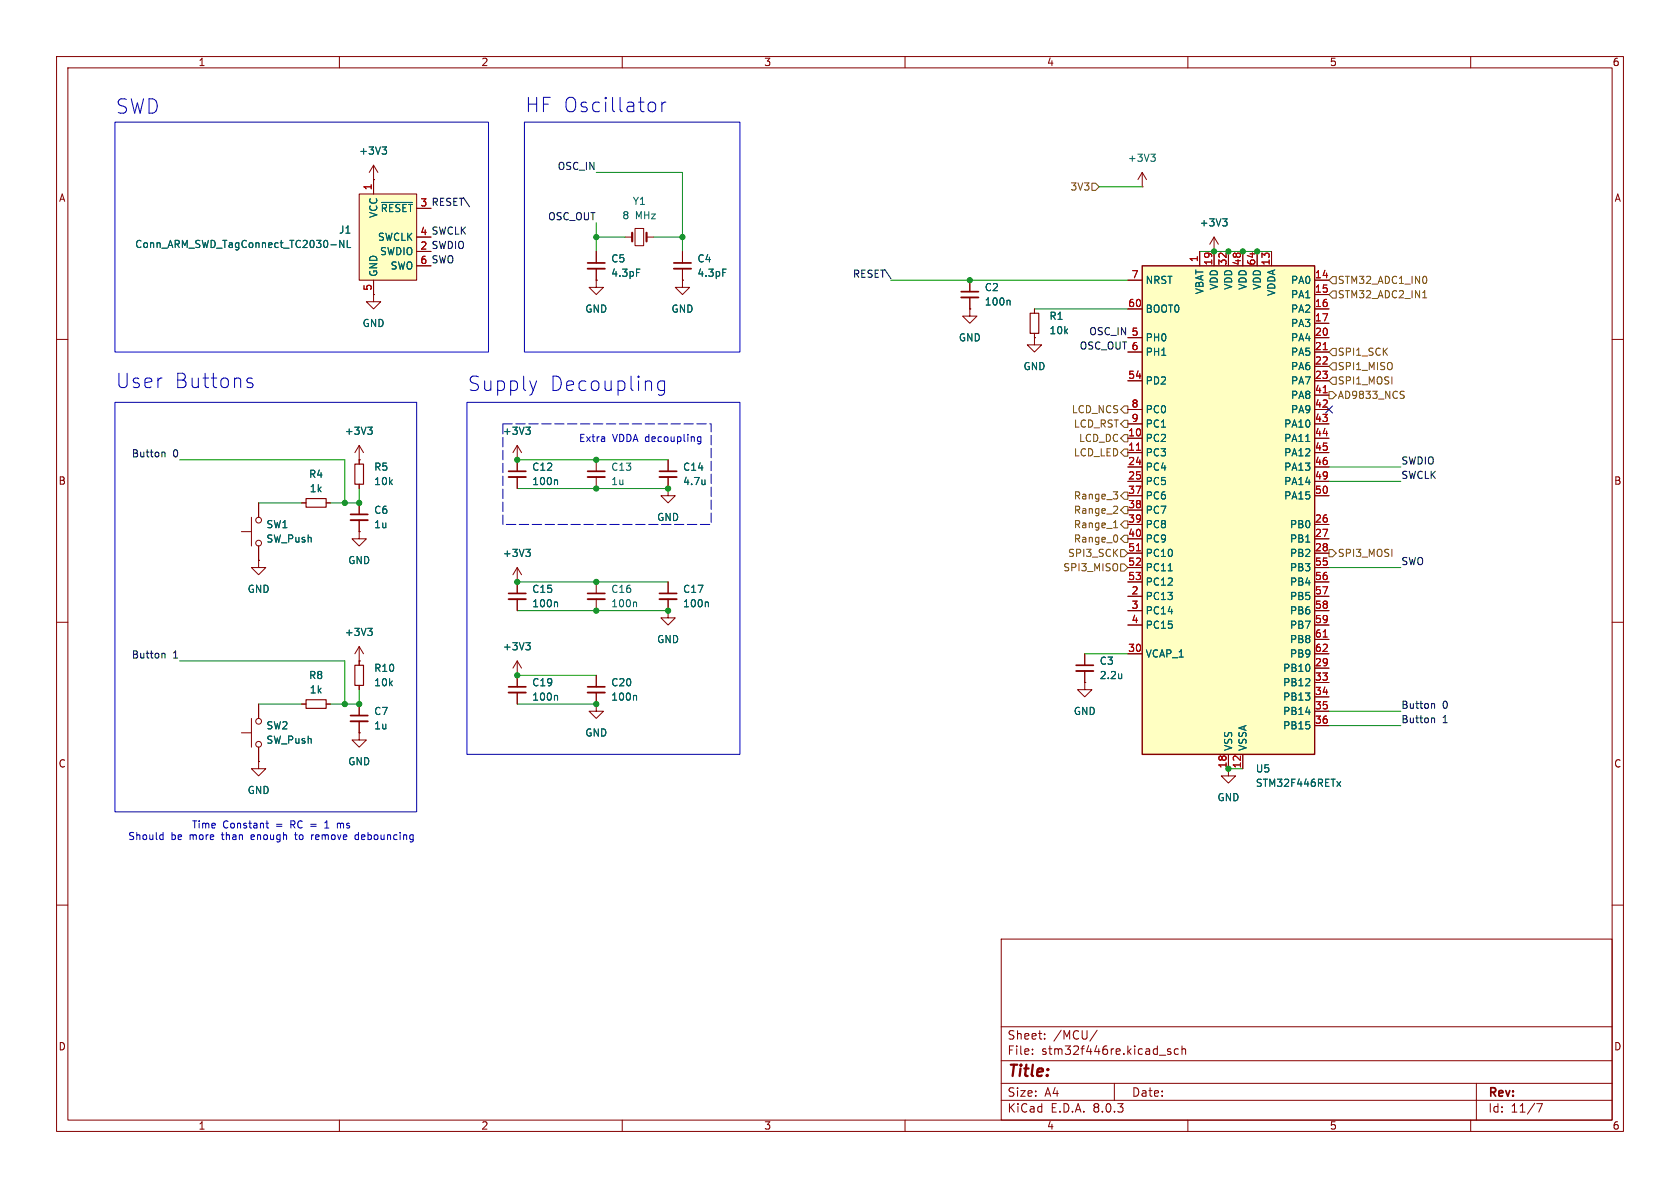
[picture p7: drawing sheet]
<svg xmlns="http://www.w3.org/2000/svg" width="297mm" height="210mm" viewBox="0 0 297 210" stroke-linecap="round" stroke-linejoin="round" font-family="sans-serif">
<g fill="none" stroke="#840000" stroke-width=".18">
<path d="M10 10h277v190h-277zM12 12h273v186h-273zM60 10v2M110 10v2M160 10v2M210 10v2M260 10v2M10 60h2M110.5 41.9h1.3M112.3 40.4h1.5v3h-1.5zM114.3 41.9h1.3M120.6 49.5v1.3h1.3l-1.3 1.3-1.2-1.3h1.2"/>
<path d="M120.6 49.5h.1M120.6 44.5v2M120.6 47.5v2M182.9 59.7v1.3h1.2l-1.2 1.2-1.3-1.2h1.3M182.9 59.7h.1M214.6 44.5h.1M214.6 41.9l-.7 1.3M214.6 41.9v2.6M214.6 41.9l.8 1.3M285 60h2M45.7 99.1v1.2h1.3l-1.3 1.3-1.3-1.3h1.3M45.7 99.1h.1"/>
<path d="M10 110h2M91.4 102.9h.1M91.4 100.3l-.7 1.3M91.4 100.3v2.6M91.4 100.3l.8 1.3M191.8 115.6v2M191.8 118.6v2.1M285 110h2M191.8 120.7v1.2h1.2l-1.2 1.3-1.3-1.3h1.3M191.8 120.7h.1M217.2 135.9v1.3h1.2l-1.2 1.2-1.3-1.2h1.3M10 160h2"/>
<path d="M285 160h2M177 166h108v32h-108zM60 198v2M110 198v2M160 198v2M177 194.5h108M177 191.5h108M177 187.5h108M177 181.5h108M182.5 186.3v.1M182.5 185.5v.1M184.7 183.6v.1"/>
<path d="M184.7 182.8v.1M194 182.1l-1.3 2M197 191.5v3M207 185.5l-.4-.1-.2 .2 .1 .2 .5 .2v.3h-.6M208.3 185.5l-.4-.1-.3 .3v.4l.1 .2h.6M209 185.5l.2-.1 .3 .1 .1 .9M209 184.9v1.5M210 198v2M260 198v2M261 191.5v6.5M271.7 195.1h1l-.7 1.5"/>
</g>
<path d="M216.1 38.7h.8l-.4 .5M216.7 39.2l.2 .2v.3l-.2 .2M127.8 47.6h.6M93 97.1h.7l-.4 .5M93.5 97.6l.2 .2v.3l-.2 .3M198.3 119.1v.9M198.3 119.8l-.1 .1" fill="none" stroke="#006464" stroke-width=".18"/>
<path d="M119.1 47.5h3.1M190.2 118.6h3.1" fill="none" stroke="#840000" stroke-width=".33"/>
<path d="M119.1 46.5h3.1M190.2 117.6h3.1" fill="none" stroke="#840000" stroke-width=".3"/>
<path d="M111.8 41.1v1.6M114.3 41.1v1.6" fill="none" stroke="#840000" stroke-width=".38"/>
<path d="M201.9 47h30.5v86.4h-30.5z" fill="#ffffc2"/>
<path d="M201.9 47h30.5v86.4h-30.5z" fill="none" stroke="#840000" stroke-width=".25"/>
<g fill="none" stroke="#840000" stroke-width=".18">
<path d="M66 31.8h.1M66 29.2l-.7 1.3M66 29.2v2.6M66 29.2l.8 1.3M201.9 33h.1M201.9 30.5l-.7 1.3M201.9 30.5v2.5M201.9 30.5l.8 1.3M66 52.1v1.2h1.3l-1.3 1.3-1.2-1.3h1.2M66 52.1h.1M171.4 54.6v1.3h1.3l-1.3 1.3-1.2-1.3h1.2M171.4 54.6h.1"/>
<path d="M199.4 49.5h2.5M199.4 54.6h2.5M199.4 59.7h2.5M212.1 44.5v2.5M214.6 44.5v2.5M217.2 44.5v2.5M219.7 44.5v2.5M222.2 44.5v2.5M224.8 44.5v2.5M232.4 49.5h2.5M232.4 52.1h2.5M232.4 54.6h2.5"/>
<path d="M232.4 57.2h2.5M232.4 59.7h2.5M63.5 78.7l-.8 1.3M63.5 78.7v2.6M63.5 78.7l.8 1.3M199.4 77.5h2.5M199.4 62.2h2.5M199.4 67.3h2.5M199.4 72.4h2.5M199.4 74.9h2.5M232.4 77.5h2.5M232.4 62.2h2.5"/>
<path d="M232.4 64.8h2.5M232.4 67.3h2.5M232.4 69.9h2.5M232.4 72.4h2.5M232.4 74.9h2.5M42.7 94h1.7M44.4 91.4v5.1M45.7 88.9v2.5M45.7 96.5v2.6M53.3 88.9h.8M57.7 88.9h.7M63.5 94v1.3h1.3l-1.3 1.2-1.3-1.2h1.3"/>
<path d="M63.5 94h.1M63.5 81.3h.1M199.4 80h2.5M199.4 82.6h2.5M199.4 85.1h2.5M199.4 92.7h2.5M199.4 95.3h2.5M199.4 97.8h2.5M199.4 87.6h2.5M199.4 90.2h2.5M232.4 80h2.5M232.4 82.6h2.5"/>
<path d="M232.4 85.1h2.5M232.4 92.7h2.5M232.4 95.3h2.5M232.4 97.8h2.5M232.4 87.6h2.5M63.5 116.8h.1M63.5 114.3v3.3M63.5 114.3l-.8 1.3M63.5 114.3l.8 1.3M91.4 102.9v2M91.4 105.9v2.1M105.4 119.4v2"/>
<path d="M118.1 108v1.2h1.3l-1.3 1.3-1.3-1.3h1.3M118.1 108h.1M199.4 105.4h2.5M199.4 108h2.5M199.4 115.6h2.5M199.4 110.5h2.5M199.4 100.3h2.5M199.4 102.9h2.5M232.4 105.4h2.5M232.4 118.1h2.5M232.4 108h2.5M232.4 115.6h2.5"/>
<path d="M232.4 110.5h2.5M232.4 100.3h2.5M232.4 102.9h2.5M232.4 113h2.5M63.5 121.2v.7M105.4 122.4v2.1M217.2 133.4v2.5M219.7 133.4v2.5M232.4 120.7h2.5M232.4 123.2h2.5M232.4 125.7h2.5M232.4 128.3h2.5"/>
<circle cx="45.7" cy="96" r=".51"/>
<circle cx="45.7" cy="91.9" r=".51"/>
</g>
<path d="M200.9 79.6h.7M233.9 61.8h.7M233.9 69.4h.7M200.9 97.4h.7M233.9 112.6h.7" fill="none" stroke="#a90000" stroke-width=".18"/>
<g fill="none" stroke="#006464" stroke-width=".18">
<path d="M67.6 26h.7l-.4 .5M68.1 26.5l.2 .2v.3l-.2 .2M203.4 27.2h.8l-.4 .5M204 27.7l.2 .3v.3l-.2 .2M65 75.5h.8l-.4 .5M65.6 76l.2 .2v.3l-.2 .3M230.8 78h.8M65 111.1h.8l-.4 .5M65.6 111.6l.2 .2v.3l-.2 .2M98.4 106.4l.2 .2v.7M206.5 100.9h.8M112.4 122.9l.1 .2v.7"/>
<path d="M236.3 138.2l.7 .8M237 138.2l-.7 .8"/>
</g>
<path d="M54.1 88.1h3.6v1.6h-3.6zM62.7 117.6h1.6v3.6h-1.6z" fill="none" stroke="#840000" stroke-width=".2"/>
<path d="M89.9 105.9h3.1M103.9 122.4h3" fill="none" stroke="#840000" stroke-width=".33"/>
<path d="M89.9 104.9h3.1M103.9 121.4h3" fill="none" stroke="#840000" stroke-width=".3"/>
<path d="M63.5 34.3h10.2v15.2h-10.2z" fill="#ffffc2"/>
<g fill="none" stroke="#840000" stroke-width=".18">
<path d="M63.5 34.3h10.2v15.2h-10.2zM66 31.8h.1M66 31.8v2.5M73.7 36.8h2.5M66 52.1h.1M66 49.5v2.6M73.7 47h2.5M105.4 49.5v1.3h1.3l-1.3 1.3-1.3-1.3h1.3M105.4 49.5h.1M105.4 44.5v2M105.4 47.5v2M120.6 49.5h.1"/>
<path d="M120.6 44.5v2M120.6 47.5v2M171.4 54.6h.1M171.4 49.5v2.1M171.4 52.6v2M182.9 59.7h.1M182.9 54.6v.8M182.9 58.9v.8M199.4 49.5h2.5M199.4 54.6h2.5M199.4 59.7h2.5M212.1 44.5v2.5"/>
<path d="M214.6 44.5h.1M214.6 44.5v2.5M217.2 44.5v2.5M219.7 44.5v2.5M222.2 44.5v2.5M224.8 44.5v2.5M232.4 49.5h2.5M232.4 52.1h2.5M232.4 54.6h2.5M232.4 57.2h2.5M232.4 59.7h2.5M91.4 78.7l-.7 1.3"/>
<path d="M91.4 78.7v4.6M91.4 78.7l.8 1.3M199.4 77.5h2.5M199.4 62.2h2.5M199.4 67.3h2.5M199.4 72.4h2.5M199.4 74.9h2.5M232.4 77.5h2.5M232.4 62.2h2.5M232.4 64.8h2.5M232.4 67.3h2.5M232.4 69.9h2.5"/>
<path d="M232.4 72.4h2.5M232.4 74.9h2.5M45.7 99.1h.1M45.7 88.9v2.5M45.7 96.5v2.6M53.3 88.9h.8M57.7 88.9h.7M63.5 94h.1M63.5 81.3h.1M63.5 81.3v.7M63.5 85.6v.8M63.5 88.9v2"/>
<path d="M63.5 91.9v2.1M91.4 81.3h.1M91.4 84.3v2.1M105.4 81.3v2M105.4 84.3v2.1M118.1 86.4v1.2h1.3l-1.3 1.3-1.3-1.3h1.3M118.1 86.4h.1M118.1 81.3v2M118.1 84.3v2.1M199.4 80h2.5M199.4 82.6h2.5M199.4 85.1h2.5"/>
<path d="M199.4 92.7h2.5M199.4 95.3h2.5M199.4 97.8h2.5M199.4 87.6h2.5M199.4 90.2h2.5M232.4 80h2.5M232.4 82.6h2.5M232.4 85.1h2.5M232.4 92.7h2.5M232.4 95.3h2.5M232.4 97.8h2.5M232.4 87.6h2.5"/>
<path d="M63.5 116.8h.1M63.5 116.8v.8M91.4 119.4h.1M91.4 102.9h.1M91.4 102.9v2M91.4 105.9v2.1M91.4 116.8v4.6M91.4 116.8l-.7 1.3M91.4 116.8l.8 1.3M105.4 102.9v2M105.4 105.9v2.1M105.4 119.4v2"/>
<path d="M118.1 108h.1M118.1 102.9v2M118.1 105.9v2.1M191.8 115.6v2M191.8 118.6v2.1M199.4 105.4h2.5M199.4 108h2.5M199.4 115.6h2.5M199.4 110.5h2.5M199.4 100.3h2.5M199.4 102.9h2.5M232.4 105.4h2.5"/>
<path d="M232.4 118.1h2.5M232.4 108h2.5M232.4 115.6h2.5M232.4 110.5h2.5M232.4 100.3h2.5M232.4 102.9h2.5M232.4 113h2.5M42.7 129.5h1.7M44.4 127v5.1M45.7 134.6v1.3h1.3l-1.3 1.3-1.3-1.3h1.3M45.7 134.6h.1M45.7 124.5v2.5"/>
<path d="M45.7 132.1v2.5M53.3 124.5h.8M57.7 124.5h.7M63.5 129.5v1.3h1.3l-1.3 1.3-1.3-1.3h1.3M63.5 129.5h.1M63.5 121.2v.7M63.5 124.5v2M63.5 127.5v2M91.4 122.4v2.1M105.4 124.5v1.2h1.3l-1.3 1.3-1.3-1.3h1.3M105.4 124.5h.1M105.4 122.4v2.1"/>
<path d="M191.8 120.7h.1M217.2 133.4v2.5M219.7 133.4v2.5M232.4 120.7h2.5M232.4 123.2h2.5M232.4 125.7h2.5M232.4 128.3h2.5"/>
<circle cx="45.7" cy="131.6" r=".51"/>
<circle cx="45.7" cy="127.5" r=".51"/>
</g>
<g fill="none" stroke="#006464" stroke-width=".18">
<path d="M67.4 35.8h5.5M67.6 26h.7l-.4 .5M68.1 26.5l.2 .2v.3l-.2 .2M216.1 38.7h.8l-.4 .5M216.7 39.2l.2 .2v.3l-.2 .2M58.5 43.3h1M60.8 42.5v1.3l-.7-1.3v1.3M61.4 42.5v1.3h.6M112.5 47.6h.6M127.8 47.6h.6M178.4 53.1l.2 .2v.6M65 75.5h.8l-.4 .5"/>
<path d="M65.6 76l.2 .2v.3l-.2 .3M93 75.5h.7l-.4 .5M93.5 76l.2 .2v.3l-.2 .3M230.8 78h.8M93 97.1h.7l-.4 .5M93.5 97.6l.2 .2v.3l-.2 .3M98.4 84.8l.2 .2v.7M124.6 84.8v.9M124.6 85.6h.1M65 111.1h.8l-.4 .5M65.6 111.6l.2 .2v.3l-.2 .2M93 113.6h.7l-.4 .5"/>
<path d="M93.5 114.1l.2 .2v.3l-.2 .3M98.4 106.4l.2 .2v.7M112.4 106.4l.1 .2v.7M125.1 106.4l.1 .2v.7M198.3 119.1v.9M198.3 119.8l-.1 .1M206.5 100.9h.8M98.4 122.9l.2 .2v.7M112.4 122.9l.1 .2v.7M236.3 138.2l.7 .8M237 138.2l-.7 .8"/>
</g>
<path d="M182.1 55.4h1.5v3.5h-1.5zM62.7 82h1.6v3.6h-1.6zM54.1 123.7h3.6v1.5h-3.6z" fill="none" stroke="#840000" stroke-width=".2"/>
<path d="M103.9 47.5h3M169.9 52.6h3.1M62 91.9h3M89.9 84.3h3.1M103.9 84.3h3M116.6 84.3h3M103.9 105.9h3M116.6 105.9h3M62 127.5h3M89.9 122.4h3.1" fill="none" stroke="#840000" stroke-width=".33"/>
<path d="M103.9 46.5h3M169.9 51.6h3.1M62 90.9h3M89.9 83.3h3.1M103.9 83.3h3M116.6 83.3h3M103.9 104.9h3M116.6 104.9h3M62 126.5h3M89.9 121.4h3.1" fill="none" stroke="#840000" stroke-width=".3"/>
<g fill="none" stroke="#725600" stroke-width=".18">
<path d="M193 32.4h.7l.6 .6-.6 .7h-.7zM235.6 51.4h.6v1.3h-.6l-.7-.6zM235.6 48.9h.6v1.3h-.6l-.7-.7zM251.5 52.6h.7M251.8 51.6l.1-.2v1.2M252.1 48.9l.1 .4-.1 .7M198.8 76.8h.6v1.3h-.6l-.7-.6zM198.8 71.8h.6v1.2h-.6l-.7-.6zM198.8 74.3h.6v1.3h-.6l-.7-.7zM234.9 69.2h.7l.6 .7-.6 .6h-.7zM235.6 64.1h.6v1.3h-.6l-.7-.6zM235.6 66.7h.6v1.2h-.6l-.7-.6z"/>
<path d="M235.6 61.6h.6v1.3h-.6l-.7-.7zM247.8 69.2h.4M248 69.8l.2 .3-.2 .3M196.8 86.9h.8l-.4 .5M196.9 93.3h.7M197.1 92.2l.1-.2v1.3M197.3 89.5l.3 .2-.1 .3-.7 .7h.8M197.5 94.7l.1 .3-.1 .7M197.5 87.5l.1 .2-.1 .4M198.1 95.3l.7-.7h.6v1.3h-.6zM198.1 97.2h.7l.6 .6-.6 .6h-.7zM198.1 80l.7-.6h.6v1.2h-.6z"/>
<path d="M198.1 99.7h.7l.6 .6-.6 .7h-.7zM198.1 90.2l.7-.7h.6v1.3h-.6zM198.8 92.1h.6v1.2h-.6l-.7-.6zM198.8 87h.6v1.3h-.6l-.7-.7zM234.9 97.2h.7l.6 .6-.6 .6h-.7z"/>
</g>
<path d="M28.8 79.9l.4 .2v.7M28.8 115.5l.4 .2v.6M253.3 124.4l.3 .2v.6M253.3 126.9l.3 .2v.7" fill="none" stroke="#0f0f0f" stroke-width=".18"/>
<g fill="none" stroke="#0000c2" stroke-width=".18">
<path d="M115.1 18.1a.69 .69 0 0 1 .8 .4v.8a.69 .69 0 0 1-.8 .5M117 18.1v1.7M117.7 18.1a.65 .65 0 0 0-.7 .4M20.3 21.6h66.1v40.6h-66.1zM92.7 21.6h38.1v40.6h-38.1zM20.3 71.1h53.4v72.4h-53.4zM43.8 67.6l.8 .2 .1 .4-.3 .3-.8-.1M43.8 66.9l.2-.1 .6 .1M82.5 71.1h48.3v62.3h-48.3zM94.9 67.3l-.6 1.7M117.5 67.3v2.1a.69 .69 0 0 1-1.1 .4M117.5 67.5l-.7-.2-.5 .5v.7l.2 .4 .3 .1 .7-.1"/>
<path d="M123.9 77.2v1l-.2 .3-.3-.1M123.9 77.3l-.4-.1-.2 .2 .1 .6h.5M28.5 147.6h.3M28.8 147.1v1.3M28.8 148.4h-.3M47 145.5h.5M47.2 145.1v1.1l.3 .2M52.1 147.6h.4M52.2 147.1l.1 1.3M55.1 147.6v.8M55.4 147.6l-.3 .2M57.4 146.4h.7"/>
<path d="M57.7 145.3l-.3 .2M59.6 145.5v.9M60 145.5l-.4 .1M63.4 147.6h-.4l-.2 .2 .1 .6h.5"/>
</g>
<path d="M88.9 74.9h36.8v17.8h-36.8z" fill="none" stroke="#0000c2" stroke-width=".18" stroke-dasharray="1.7 .6"/>
<g fill="none" stroke="#009600" stroke-width=".18">
<path d="M105.4 30.5h15.2v14M105.4 39.4v5.1M194.3 33h7.6M105.4 41.9h5.1M115.6 41.9h5M157.5 49.5h41.9M182.9 54.6h16.5M212.1 44.5h12.7M31.7 81.3h29.3v7.6M45.7 88.9h7.6M63.5 86.4v2.5h-5.1M91.4 81.3h26.7"/>
<path d="M91.4 86.4h26.7M234.9 85.1h12.7M234.9 82.6h12.7M31.7 116.8h29.3v7.7M91.4 108h26.7M91.4 102.9h26.7M91.4 119.4h14M191.8 115.6h7.6M234.9 100.3h12.7M45.7 124.5h7.6M63.5 121.9v2.6h-5.1M91.4 124.5h14"/>
<path d="M217.2 135.9h2.5M234.9 125.7h12.7M234.9 128.3h12.7"/>
</g>
<path d="M234.3 71.8l1.3 1.2M235.6 71.8l-1.3 1.2" fill="none" stroke="#000084" stroke-width=".18"/>
<path d="M200.9 79.6h.7M233.9 61.8h.7M233.9 69.4h.7M200.9 97.4h.7M233.9 112.6h.7" fill="none" stroke="#a90000" stroke-width=".18"/>
<g fill="#009600" stroke="#009600" stroke-width=".18">
<circle cx="91.4" cy="81.3" r=".46"/>
<circle cx="105.4" cy="81.3" r=".46"/>
<circle cx="61" cy="88.9" r=".46"/>
<circle cx="105.4" cy="41.9" r=".46"/>
<circle cx="120.6" cy="41.9" r=".46"/>
<circle cx="171.4" cy="49.5" r=".46"/>
<circle cx="214.6" cy="44.5" r=".46"/>
<circle cx="61" cy="124.5" r=".46"/>
<circle cx="63.5" cy="124.5" r=".46"/>
<circle cx="91.4" cy="119.4" r=".46"/>
<circle cx="217.2" cy="44.5" r=".46"/>
<circle cx="222.2" cy="44.5" r=".46"/>
<circle cx="219.7" cy="44.5" r=".46"/>
<circle cx="217.2" cy="135.9" r=".46"/>
<circle cx="105.4" cy="124.5" r=".46"/>
<circle cx="105.4" cy="102.9" r=".46"/>
<circle cx="63.5" cy="88.9" r=".46"/>
<circle cx="105.4" cy="86.4" r=".46"/>
<circle cx="91.4" cy="102.9" r=".46"/>
<circle cx="118.1" cy="108" r=".46"/>
<circle cx="105.4" cy="108" r=".46"/>
<circle cx="118.1" cy="86.4" r=".46"/>
</g>
<g font-size="3.5" fill="#0000c2">
<text x="20.3" y="20.3">SWD</text>
<text x="92.7" y="20.1">HF Oscillator</text>
<text x="20.3" y="68.8">User</text>
<text x="30.7" y="68.8">Buttons</text>
<text x="82.5" y="69.3">Supply</text>
<text x="97" y="69.3">Decoupling</text>
</g>
<text font-size="2.8" fill="#840000" x="178" y="190.9">Title:</text>
<g font-size="2.1" fill="#840000">
<text x="178" y="184">Sheet:</text>
<text x="186.2" y="184">/MCU/</text>
<text x="178" y="186.7">File:</text>
<text x="184.1" y="186.7">stm32f446re.kicad_sch</text>
<text x="178" y="196.9">KiCad</text>
<text x="178" y="194.1">Size:</text>
<text x="184.7" y="194.1">A4</text>
<text x="185.7" y="196.9">E.D.A.</text>
<text x="193.3" y="196.9">8.0.3</text>
<text x="200" y="194.1">Date:</text>
<text x="263" y="194.3">Rev:</text>
<text x="263" y="196.9">Id:</text>
<text x="267.1" y="196.9">11/7</text>
</g>
<g font-size="1.8" fill="#840000">
<text x="35" y="11.9">1</text>
<text x="85" y="11.9">2</text>
<text x="135" y="11.9">3</text>
<text x="185" y="11.9">4</text>
<text x="235" y="11.9">5</text>
<text x="285" y="11.9">6</text>
<text x="10.3" y="35.9">A</text>
<text x="285.3" y="35.9">A</text>
<text x="74.2" y="41.7">4 SWCLK</text>
<text x="74.2" y="44.2">2 SWDIO</text>
<text x="10.3" y="85.9">B</text>
<text x="285.3" y="85.9">B</text>
<text x="10.3" y="135.9">C</text>
<text x="216.9" y="135.9" transform="rotate(-90 216.9 135.9)">18</text>
<text x="285.3" y="135.9">C</text>
<text x="10.3" y="185.9">D</text>
<text x="285.3" y="185.9">D</text>
<text x="35" y="199.9">1</text>
<text x="85" y="199.9">2</text>
<text x="135" y="199.9">3</text>
<text x="185" y="199.9">4</text>
<text x="235" y="199.9">5</text>
<text x="285" y="199.9">6</text>
</g>
<g font-size="1.8" fill="#006464">
<text x="63.4" y="27.5">+3V3</text>
<text x="199.3" y="28.8">+3V3</text>
<text x="59.8" y="41.5">J1</text>
<text x="66.9" y="38.6" transform="rotate(-90 66.9 38.6)">VCC</text>
<text x="67.2" y="37.7">~{RESET}</text>
<text x="109.9" y="39">8</text>
<text x="111.8" y="36.4">Y1</text>
<text x="112.3" y="39">MHz</text>
<text x="212" y="40.2">+3V3</text>
<text x="23.8" y="44">Conn_ARM_SWD_TagConnect_TC2030-NL</text>
<text x="66.7" y="42.8">SWCLK</text>
<text x="67.1" y="45.3">SWDIO</text>
<text x="69" y="47.9">SWO</text>
<text x="108" y="46.6">C5</text>
<text x="123.2" y="46.6">C4</text>
<text x="66.9" y="49" transform="rotate(-90 66.9 49)">GND</text>
<text x="108" y="49.1">4.3pF</text>
<text x="123.2" y="49.1">4.3pF</text>
<text x="174" y="51.7">C2</text>
<text x="202.4" y="50.4">NRST</text>
<text x="213" y="52.1" transform="rotate(-90 213 52.1)">VBAT</text>
<text x="215.5" y="51.3" transform="rotate(-90 215.5 51.3)">VDD</text>
<text x="218" y="51.3" transform="rotate(-90 218 51.3)">VDD</text>
<text x="220.6" y="51.3" transform="rotate(-90 220.6 51.3)">VDD</text>
<text x="223.1" y="51.3" transform="rotate(-90 223.1 51.3)">VDD</text>
<text x="225.7" y="52.4" transform="rotate(-90 225.7 52.4)">VDDA</text>
<text x="228.1" y="50.4">PA0</text>
<text x="228.1" y="52.9">PA1</text>
<text x="64" y="58">GND</text>
<text x="103.4" y="55.5">GND</text>
<text x="118.6" y="55.5">GND</text>
<text x="174" y="54.2">100n</text>
<text x="185.4" y="56.7">R1</text>
<text x="185.4" y="59.3">10k</text>
<text x="202.4" y="55.5">BOOT0</text>
<text x="228.1" y="55.5">PA2</text>
<text x="228.1" y="58">PA3</text>
<text x="169.4" y="60.6">GND</text>
<text x="180.8" y="65.6">GND</text>
<text x="202.4" y="60.6">PH0</text>
<text x="202.4" y="63.1">PH1</text>
<text x="228.1" y="60.6">PA4</text>
<text x="228.1" y="63.1">PA5</text>
<text x="228.1" y="65.6">PA6</text>
<text x="202.4" y="68.2">PD2</text>
<text x="228.1" y="68.2">PA7</text>
<text x="228.1" y="70.7">PA8</text>
<text x="60.9" y="77.1">+3V3</text>
<text x="88.8" y="77.1">+3V3</text>
<text x="202.4" y="73.3">PC0</text>
<text x="202.4" y="75.8">PC1</text>
<text x="226.9" y="75.8">PA10</text>
<text x="228.1" y="73.3">PA9</text>
<text x="66" y="83.4">R5</text>
<text x="94" y="83.4">C12</text>
<text x="108" y="83.4">C13</text>
<text x="120.7" y="83.4">C14</text>
<text x="202.4" y="78.3">PC2</text>
<text x="202.4" y="80.9">PC3</text>
<text x="202.4" y="83.4">PC4</text>
<text x="226.9" y="78.3">PA11</text>
<text x="226.9" y="80.9">PA12</text>
<text x="226.9" y="83.4">PA13</text>
<text x="54.5" y="84.7">R4</text>
<text x="54.7" y="87.2">1k</text>
<text x="66" y="86">10k</text>
<text x="94" y="86">100n</text>
<text x="108" y="86">1u</text>
<text x="120.7" y="86">4.7u</text>
<text x="202.4" y="86">PC5</text>
<text x="202.4" y="88.5">PC6</text>
<text x="226.9" y="86">PA14</text>
<text x="226.9" y="88.5">PA15</text>
<text x="47" y="93.6">SW1</text>
<text x="66" y="91">C6</text>
<text x="66" y="93.6">1u</text>
<text x="116.1" y="92.3">GND</text>
<text x="202.4" y="91">PC7</text>
<text x="202.4" y="93.6">PC8</text>
<text x="227.9" y="93.6">PB0</text>
<text x="47" y="96.1">SW_Push</text>
<text x="61.5" y="99.9">GND</text>
<text x="88.8" y="98.7">+3V3</text>
<text x="202.4" y="96.1">PC9</text>
<text x="202.4" y="98.7">PC10</text>
<text x="202.4" y="101.2">PC11</text>
<text x="227.9" y="96.1">PB1</text>
<text x="227.9" y="98.7">PB2</text>
<text x="227.9" y="101.2">PB3</text>
<text x="43.7" y="105">GND</text>
<text x="94" y="107.5">100n</text>
<text x="94" y="105">C15</text>
<text x="108" y="107.5">100n</text>
<text x="108" y="105">C16</text>
<text x="120.7" y="107.5">100n</text>
<text x="120.7" y="105">C17</text>
<text x="202.4" y="106.3">PC13</text>
<text x="202.4" y="103.7">PC12</text>
<text x="227.9" y="103.7">PB4</text>
<text x="227.9" y="106.3">PB5</text>
<text x="60.9" y="112.6">+3V3</text>
<text x="116.1" y="113.9">GND</text>
<text x="202.4" y="108.8">PC14</text>
<text x="202.4" y="111.4">PC15</text>
<text x="227.9" y="108.8">PB6</text>
<text x="227.9" y="111.4">PB7</text>
<text x="227.9" y="113.9">PB8</text>
<text x="66" y="119">R10</text>
<text x="88.8" y="115.2">+3V3</text>
<text x="194.3" y="117.7">C3</text>
<text x="202.4" y="116.4">VCAP_1</text>
<text x="226.7" y="119">PB10</text>
<text x="227.9" y="116.4">PB9</text>
<text x="54.5" y="120.2">R8</text>
<text x="54.7" y="122.8">1k</text>
<text x="66" y="121.5">10k</text>
<text x="94" y="124.1">100n</text>
<text x="94" y="121.5">C19</text>
<text x="108" y="124.1">100n</text>
<text x="108" y="121.5">C20</text>
<text x="194.3" y="120.2">2.2u</text>
<text x="226.7" y="121.5">PB12</text>
<text x="226.7" y="124.1">PB13</text>
<text x="47" y="129.1">SW2</text>
<text x="47" y="131.7">SW_Push</text>
<text x="66" y="126.6">C7</text>
<text x="66" y="129.1">1u</text>
<text x="103.4" y="130.4">GND</text>
<text x="189.7" y="126.6">GND</text>
<text x="226.7" y="126.6">PB14</text>
<text x="226.7" y="129.1">PB15</text>
<text x="61.5" y="135.5">GND</text>
<text x="218" y="132.8" transform="rotate(-90 218 132.8)">VSS</text>
<text x="220.6" y="132.8" transform="rotate(-90 220.6 132.8)">VSSA</text>
<text x="221.9" y="136.8">U5</text>
<text x="43.7" y="140.6">GND</text>
<text x="215.1" y="141.8">GND</text>
<text x="221.9" y="139.3">STM32F446RETx</text>
</g>
<g font-size="1.8" fill="#a90000">
<text x="65.8" y="33.7" transform="rotate(-90 65.8 33.7)">1</text>
<text x="74.2" y="36.6">3</text>
<text x="74.2" y="41.7">4</text>
<text x="74.2" y="44.2">2</text>
<text x="74.2" y="46.7">6</text>
<text x="211.8" y="46.4" transform="rotate(-90 211.8 46.4)">1</text>
<text x="214.4" y="47" transform="rotate(-90 214.4 47)">19</text>
<text x="216.9" y="47" transform="rotate(-90 216.9 47)">32</text>
<text x="219.5" y="47" transform="rotate(-90 219.5 47)">48</text>
<text x="222" y="47" transform="rotate(-90 222 47)">64</text>
<text x="224.5" y="47" transform="rotate(-90 224.5 47)">13</text>
<text x="65.8" y="51.5" transform="rotate(-90 65.8 51.5)">5</text>
<text x="200" y="49.3">7</text>
<text x="232.4" y="49.3">14</text>
<text x="232.4" y="51.8">15</text>
<text x="199.3" y="54.4">60</text>
<text x="200" y="59.4">5</text>
<text x="232.4" y="54.4">16</text>
<text x="232.4" y="56.9">17</text>
<text x="232.4" y="59.4">20</text>
<text x="200" y="62">6</text>
<text x="232.4" y="62">21</text>
<text x="232.4" y="64.5">22</text>
<text x="199.3" y="67.1">54</text>
<text x="232.4" y="67.1">23</text>
<text x="232.4" y="69.6">41</text>
<text x="199.3" y="77.2">10</text>
<text x="200" y="72.1">8</text>
<text x="200" y="74.7">9</text>
<text x="232.4" y="72.1">42</text>
<text x="232.4" y="74.7">43</text>
<text x="232.4" y="77.2">44</text>
<text x="199.3" y="79.8">11</text>
<text x="199.3" y="82.3">24</text>
<text x="232.4" y="79.8">45</text>
<text x="232.4" y="82.3">46</text>
<text x="199.3" y="84.8">25</text>
<text x="199.3" y="87.4">37</text>
<text x="199.3" y="89.9">38</text>
<text x="232.4" y="84.8">49</text>
<text x="232.4" y="87.4">50</text>
<text x="199.3" y="92.5">39</text>
<text x="199.3" y="95">40</text>
<text x="232.4" y="92.5">26</text>
<text x="232.4" y="95">27</text>
<text x="199.3" y="97.5">51</text>
<text x="199.3" y="100.1">52</text>
<text x="232.4" y="97.5">28</text>
<text x="232.4" y="100.1">55</text>
<text x="199.3" y="102.6">53</text>
<text x="200" y="105.2">2</text>
<text x="200" y="107.7">3</text>
<text x="232.4" y="102.6">56</text>
<text x="232.4" y="105.2">57</text>
<text x="232.4" y="107.7">58</text>
<text x="200" y="110.2">4</text>
<text x="232.4" y="110.2">59</text>
<text x="232.4" y="112.8">61</text>
<text x="199.3" y="115.3">30</text>
<text x="232.4" y="117.9">29</text>
<text x="232.4" y="115.3">62</text>
<text x="232.4" y="120.4">33</text>
<text x="232.4" y="122.9">34</text>
<text x="232.4" y="125.5">35</text>
<text x="232.4" y="128">36</text>
<text x="219.5" y="135.9" transform="rotate(-90 219.5 135.9)">12</text>
</g>
<g font-size="1.8" fill="#0f0f0f">
<text x="98.5" y="30.1">OSC_IN</text>
<text x="74.2" y="36.6">3 RESET\</text>
<text x="96.8" y="39">OSC_OUT</text>
<text x="74.2" y="46.7">6 SWO</text>
<text x="150.7" y="49.2">RESET\</text>
<text x="192.5" y="59.3">OSC_IN 5</text>
<text x="190.8" y="61.9">OSC_OUT 6</text>
<text x="23.2" y="80.9">Button</text>
<text x="30.5" y="80.9">0</text>
<text x="247.6" y="82.2">SWDIO</text>
<text x="247.6" y="84.7">SWCLK</text>
<text x="247.6" y="100">SWO</text>
<text x="23.2" y="116.5">Button</text>
<text x="30.5" y="116.5">1</text>
<text x="247.6" y="125.4">Button</text>
<text x="255" y="125.4">0</text>
<text x="247.6" y="127.9">Button</text>
<text x="255" y="127.9">1</text>
</g>
<g font-size="1.8" fill="#725600">
<text x="189.1" y="33.9">3V3</text>
<text x="236.4" y="52.9">STM32_ADC2_IN1</text>
<text x="236.4" y="50.4">STM32_ADC1_IN0</text>
<text x="236.4" y="65.6">SPI1_MISO</text>
<text x="236.4" y="63.1">SPI1_SCK</text>
<text x="236.4" y="68.2">SPI1_MOSI</text>
<text x="236.4" y="70.7">AD9833_NCS</text>
<text x="189.4" y="73.3">LCD_NCS</text>
<text x="189.7" y="75.8">LCD_RST</text>
<text x="189.7" y="80.9">LCD_LED</text>
<text x="190.7" y="78.3">LCD_DC</text>
<text x="189.7" y="88.5">Range_3</text>
<text x="189.7" y="93.6">Range_1</text>
<text x="189.7" y="91">Range_2</text>
<text x="187.9" y="101.2">SPI3_MISO</text>
<text x="188.7" y="98.7">SPI3_SCK</text>
<text x="189.7" y="96.1">Range_0</text>
<text x="236.4" y="98.7">SPI3_MOSI</text>
</g>
<g font-size="1.8" fill="#0000c2">
<text x="102.3" y="78.3">Extra</text>
<text x="108.3" y="78.3">VDDA decoupling</text>
<text x="22.6" y="148.7">Should</text>
<text x="30.2" y="148.7">be</text>
<text x="33.6" y="148.7">more</text>
<text x="33.8" y="146.7">Time</text>
<text x="39.4" y="146.7">Constant</text>
<text x="39.5" y="148.7">than</text>
<text x="44.8" y="148.7">enough</text>
<text x="48.9" y="146.7">=</text>
<text x="51.6" y="146.7">RC =</text>
<text x="52.9" y="148.7">to</text>
<text x="55.9" y="148.7">remove</text>
<text x="58.1" y="146.7">1</text>
<text x="60.5" y="146.7">ms</text>
<text x="63.8" y="148.7">debouncing</text>
</g>
</svg>
